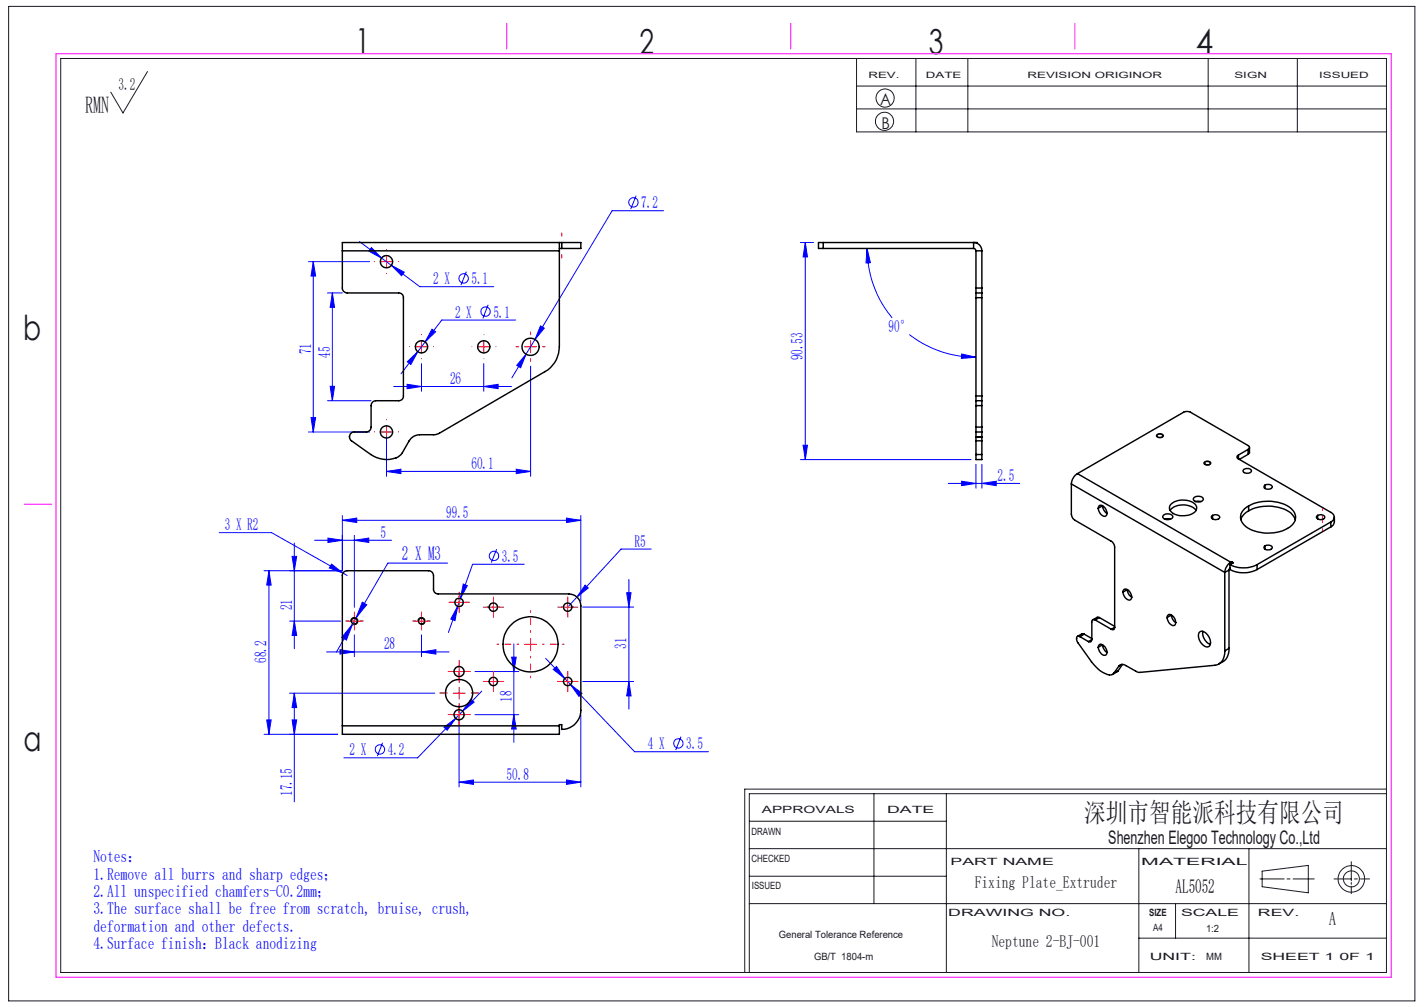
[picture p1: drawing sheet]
<svg xmlns="http://www.w3.org/2000/svg" width="297mm" height="210mm" viewBox="0 0 297 210" stroke-linecap="round" stroke-linejoin="round" font-family="sans-serif">
<g fill="none" stroke="#00f" stroke-width=".21">
<path d="M64.3 54.6h12.8M65.3 54.6l.5 3h-.9zM65.3 54.6v35.5M75 50.4l4.6 3.4M77.5 51.6l2.1 2.2-2.7-1.4zM79.6 53.8l2 1.5M80.3 53.3l-.7 .5M81.6 55.3l2.7 1.5-.6 .7zM81.6 55.3l6 4.5h15.4M97.3 56.6l-1.2 2.9M132.7 40.8l-1.1 2.8M138.4 43.9h-10.7l-16.1 26.9"/>
<path d="M166.9 50.6h2.8M168 50.6v45.2M168 50.6l.4 3h-.9zM180.8 51.8l.7 3h-.9zM180.8 51.8a22.8 22.8 0 0 0 5.3 14.5M68.3 61.1h3.1M69.3 61.1l.5 3h-.9zM69.3 61.1v22.5M84.9 75.5l2.2-2.2-1.4 2.7zM87.9 71l.4 .1 .6 .4M87.9 75.8v5.8M88.7 71.3l-5.1 6.7"/>
<path d="M90.1 68.6l.7 .6-2.1 2.1zM100.9 75.8v5.8M101.8 63.6l-1.1 2.8M107.6 66.7h-15.5l-3.4 4.6M109.7 73.9l-1.1 2.8-.8-.5zM109.7 73.9l-2.9 4.9M110.7 76.4v22.9M111.6 70.8l-1.9 3.1M112.7 68l.8 .4-1.9 2.4zM189.7 69.8a22.6 22.6 0 0 0 13.9 4.7M200.6 73.8l3 .7-3.1 .2zM64.3 90.1h12.8"/>
<path d="M64.9 87.1h.9l-.5 3zM68.3 83.6h9.1M68.9 80.6h.9l-.5 3zM80.6 98.3l3-.4v.9zM80.6 91.1v8.2M80.6 98.3h30.1M82.1 80.6h24.6M84.9 80.1l3 .5-3 .5zM100.9 80.6l3-.5v1zM107.7 97.9l3 .4-3 .5zM166.9 95.8h35.6M167.5 92.8h.9l-.4 3z"/>
<path d="M203.6 96.8v5M204.8 96.8v5M45.7 111.1h11l14.8 8.4M56.1 119l.5 3h-1zM56.1 119v34.1M60.9 116h1l-.5 3zM61.4 113.2v22.1M65.6 112.7h16.1M68.4 112.2l3 .5-3 .4zM69.1 117.6l2.4 1.9-2.8-1zM71.4 108.5l3-.5v1zM71.4 107.5v11.5h-16.3"/>
<path d="M71.4 108.5h49.7M71.5 119.5l.9 .5M73.9 112.7l3-.5v.9zM73.9 111.6v15M93.3 117.4h-12.4l-6.6 11.5M103.6 114.5l-1.1 2.8M109.3 117.7h-10.7l-2.6 7.1M118.1 108l3 .5-3 .5zM121.1 107.5v17.9M135.8 114.5h-6.3l-9.2 10M197.8 100.8h14.9M200.6 100.4l3 .4-3 .5z"/>
<path d="M204.8 100.8l3-.4v.9zM60.4 129.5h10.6M61.4 129.5l.5 3h-1zM68.1 136h25.6M70.9 135.5l3 .5-3 .4zM73.5 130.2l-1.3 3.3-.9-.6zM73.5 130.2l-3.3 5.8M73.9 132.4v4.5M74.3 128.9l-.8 1.3M75.6 125.6l.9 .5-2.2 2.8zM87.9 136l3-.5v.9zM87.9 132.4v4.5"/>
<path d="M95.5 126.4l-.6 3-.9-.3zM95.5 126.4l-2 5.5M96 124.8l-.5 1.6M96.6 121.8l.9 .3-1.5 2.7zM106.7 137h1l-.5 3zM107.2 134.3v20.5M113.8 137.3l5.2 5.5M115.4 139.6l.7-.6 1.7 2.5zM120.3 124.5l-1.7 1.9M121.5 126.6h10.7M122 122l.7 .6-2.4 1.9zM130.7 123.6h.9l-.4 3z"/>
<path d="M131.2 120.9v27M55.1 153.1h15.3M55.6 150.1h1l-.5 3zM60.4 144.6h30.3M60.9 150.1h1l-.5 3zM61.4 144.6l.5 3h-1zM61.4 144.6v22.6M79.8 154.9l-1.1 2.8M92.6 151.7l2.4-1.9-1.7 2.5zM95 149.8l-7.9 8.2h-15.4M95.7 149.6v14.5M96.5 148.3l-1.5 1.5"/>
<path d="M98.2 145.8l.7 .6-2.4 1.9zM99.1 140h9.1M99.1 149h9.1M100.5 144.1l-4 4.2M107.2 149l.5 3h-1zM119 142.8l2.4 1.8-.6 .6zM119 142.8l13.4 14h15.4M121.1 149.1v15M121.5 142.1h10.7M131.2 142.1l.4 3h-.9zM142 153.6l-1.1 2.8M95.7 163.1l3-.4v.9z"/>
<path d="M95.7 163.1h25.4M118.1 162.7l3 .4-3 .5z"/>
<circle cx="96.7" cy="58.1" r=".99"/>
<circle cx="132.1" cy="42.2" r=".98"/>
<circle cx="101.3" cy="65" r=".99"/>
<circle cx="103" cy="115.9" r=".98"/>
<circle cx="79.2" cy="156.3" r=".98"/>
<circle cx="141.5" cy="155" r=".98"/>
</g>
<g fill="none" stroke="#191924" stroke-width=".21">
<path d="M1.8 1.3h293.3v207.4h-293.3zM12.7 12.2h276.5v190.6h-276.5zM30.8 14.9l-5.2 8.7-2.5-4.4M178.6 12.2v15.3h110.6M178.6 17.9h110.6M191 12.2v15.3M201.9 12.2v15.3M252 12.2v15.3M270.6 12.2v15.3M178.6 22.7h110.6M156.3 177h132.9M156.3 171.3h41.1"/>
<path d="M182.3 165.5v22.9M197.4 165.5v37.3M237.5 177v25.8M260.5 177v25.8M281.8 179.7v4M289.2 165.5h-132.9v37.3M289.2 164.6h-133.9v38.2M156.3 188.4h132.9M156.3 182.7h41.1M237.5 195.6h51.7M245.2 188.4v7.2M262.8 183.3h5"/>
<path d="M263.2 181.7l9.7-1.2v5.7l-9.7-1.3zM268.4 183.3h.7M269.7 183.3h4.4M278.2 183.3h3.6M281.8 184v.4M281.8 184.8v1.6M282.5 183.3h.6M283.7 183.3h1.9"/>
<circle cx="184.5" cy="25.3" r="1.9"/>
<circle cx="184.6" cy="20.4" r="1.89"/>
<circle cx="281.9" cy="183.3" r="1.68"/>
<circle cx="281.9" cy="183.3" r="2.77"/>
</g>
<path d="M241.3 90.7a.81 .81 0 0 1 1.3 .3 .92 .92 0 0 1-1.4-.1zM251.2 96.3a.8 .8 0 0 1 1.4 .4 .88 .88 0 0 1-1.5-.2zM73.2 129.7a.75 .75 0 0 1 .6-.9 .75 .75 0 0 1 .8 .8 .75 .75 0 0 1-.9 .6M87.2 129.7a.75 .75 0 0 1 .6-.9 .75 .75 0 0 1 .8 .8 .75 .75 0 0 1-.9 .6" fill="none" stroke="#000" stroke-width=".21"/>
<g fill="none" stroke="#f00" stroke-width=".21" stroke-dasharray="30.5 1.3 1.3 1.3">
<path d="M78.1 54.6h.1M80.6 52.1v-.1M80.6 57.1h.1M83.1 54.6h.1M85.4 72.3h.1M87.9 69.8h.1M87.9 74.8h.1M90.4 72.3h.1M98.4 72.3h.1M100.9 69.8h.1M100.9 74.8h.1M103.4 72.3h.1"/>
<path d="M108.2 72.3h-.6M110.7 69.8v-.5M110.7 74.8v.6M113.2 72.3h.5M78.1 90.1h.1M80.6 87.6v-.1M80.6 92.6h.1M83.1 90.1h.1M72.7 129.5h-.7M73.9 128.3v-.7M73.9 130.8v.6M75.2 129.5h.6"/>
<path d="M86.7 129.5h-.7M87.9 128.3v-.7M87.9 130.8v.6M89.2 129.5h.6M94.5 125.6h-.9M95.8 138.8v-1.1M95.8 124.4v-.9M95.8 126.9v.8M97 125.6h.9M101.7 126.6h-.9M102.9 125.4v-.9M102.9 127.9v.8"/>
<path d="M104.2 126.6h.8M117.2 126.6h-.9M118.4 125.4v-.9M118.4 127.9v.8M119.7 126.6h.8M93.3 144.5h-1.6M94.5 149h-1M94.5 140h-1M95.8 142v-1.6M95.8 147v1.6M95.8 147.8v-1.1M95.8 150.3v1"/>
<path d="M95.8 141.3v1M97 149h1.1M97 140h1.1M98.3 144.5h1.6M101.7 142.1h-.9M102.9 140.9v-.9M102.9 143.4v.8M104.2 142.1h.8M117.2 142.1h-.9M118.4 140.9v-.9M118.4 143.4v.8M119.7 142.1h.8"/>
</g>
<g fill="none" stroke="#f00" stroke-width=".21">
<path d="M79.3 54.6h2.5M80.6 53.3v2.5M86.6 72.3h2.5M87.9 71.1v2.5M99.7 72.3h2.5M100.9 71.1v2.5M109.4 72.3h2.5M110.7 71.1v2.5M79.3 90.1h2.5M80.6 88.8v2.5M72.6 129.5h2.5M73.9 128.3v2.5"/>
<path d="M86.6 129.5h2.5M87.9 128.3v2.5M94.5 125.6h2.5M95.7 124.4v2.5M95.7 138.8v2.5M101.6 126.6h2.5M102.9 125.4v2.5M109.4 134.4h2.5M110.7 133.1v2.5M117.2 126.6h2.5M118.4 125.4v2.5M94.5 144.6h2.5"/>
<path d="M94.5 149h2.5M94.5 140h2.5M95.7 143.3v2.5M95.7 147.8v2.5M101.6 142.1h2.5M102.9 140.9v2.5M117.2 142.1h2.5M118.4 140.9v2.5"/>
</g>
<path d="M117.2 53.8v-5.3" fill="none" stroke="#f00" stroke-width=".21" stroke-dasharray="30.5 1.3 1.3 1.3" stroke-dashoffset="29.8"/>
<path d="M275.8 110.9v-5.1" fill="none" stroke="#f00" stroke-width=".21" stroke-dasharray="30.5 1.3 1.3 1.3" stroke-dashoffset="29.9"/>
<path d="M11.7 11.2h278.5v192.6h-278.5zM105.7 4.9v5.3M164.9 4.9v5.3M224.2 4.9v5.3M5 105.2h5.8" fill="none" stroke="#f0f" stroke-width=".21"/>
<path d="M108.2 134.4h-4.5M110.7 131.9v-4.5M110.7 136.9v4.5M113.2 134.4h4.5" fill="none" stroke="#f00" stroke-width=".21" stroke-dasharray="30.5 1.3 1.3 1.3" stroke-dashoffset="30.1"/>
<g fill="#00f">
<path d="M77.5 51.6l-.6 .8 2.7 1.4zM81.6 55.3l2.1 2.2 .6-.7zM84.9 75.5l.8 .5 1.4-2.7zM90.1 68.6l-1.4 2.7 2.1-2.1zM84.9 80.1l3 .5-3 .5zM100.9 80.6l3-.5v1zM109.7 73.9l-1.9 2.3 .8 .5zM112.7 68l-1.1 2.8 1.9-2.4zM80.6 98.3l3-.4v.9zM107.7 97.9l3 .4-3 .5zM70.9 135.5l3 .5-3 .4zM87.9 136l3-.5v.9zM98.2 145.8l-1.7 2.5 2.4-1.9zM92.6 151.7l.7 .6 1.7-2.5zM95.5 126.4l-1.5 2.7 .9 .3zM96.6 121.8l-.6 3 1.5-2.7zM115.4 139.6l2.4 1.9-1.7-2.5zM119 142.8l1.8 2.4 .6-.6zM69.1 117.6l-.4 .9 2.8 1zM122 122l-1.7 2.5 2.4-1.9zM95.7 163.1l3-.4v.9zM118.1 162.7l3 .4-3 .5zM200.6 100.4l3 .4-3 .5zM204.8 100.8l3-.4v.9zM180.8 51.8l.7 3h-.9zM200.6 73.8l3 .7-3.1 .2z"/>
<path d="M167.5 92.8h.9l-.4 3zM168 50.6l.4 3h-.9z"/>
<path d="M55.6 150.1h1l-.5 3zM56.1 119l.5 3h-1z"/>
<path d="M65.3 54.6l.5 3h-.9zM64.9 87.1h.9l-.5 3zM69.3 61.1l.5 3h-.9zM68.9 80.6h.9l-.5 3zM130.7 123.6h.9l-.4 3zM131.2 142.1l.4 3h-.9zM60.9 116h1l-.5 3zM61.4 129.5l.5 3h-1zM61.4 144.6l.5 3h-1zM60.9 150.1h1l-.5 3zM106.7 137h1l-.5 3zM107.2 149l.5 3h-1z"/>
<path d="M71.4 108.5l3-.5v1zM118.1 108l3 .5-3 .5zM68.4 112.2l3 .5-3 .4zM73.9 112.7l3-.5v.9z"/>
<path d="M73.5 130.2l-2.2 2.7 .9 .6zM75.6 125.6l-1.3 3.3 2.2-2.8z"/>
</g>
<g fill="none" stroke="#000" stroke-width=".3">
<path d="M71.4 52.3v7.8a1.02 1.02 0 0 0 1 1h10.7a.96 .96 0 0 1 1 1v20.5a.96 .96 0 0 1-1 1h-4.7a1.02 1.02 0 0 0-1 1v4.5a1.02 1.02 0 0 1-1 1h-2.5a1.02 1.02 0 0 0-1 1M71.4 52.3h45.3M116.7 52.3v20a5.9 5.9 0 0 1-3 5.2l-22 12.8-1 .4h-3.2a2.57 2.57 0 0 0-2.2 1.2l-1.6 2.8a4.2 4.2 0 0 1-4.5 .9l-1.9-.8-4-2.9-.2-.2-.2-.6M116.7 50.6v1.7M116.7 51.8h.5M117.2 50.6h-45.8v1.7M117.2 50.6h3.9v1.2h-3.9M117.2 50.6v1.2M171.7 50.6h-1v1.2h1M171.7 50.6h32.1v.1M171.7 51.8h31.4M171.7 50.6v1.2"/>
<path d="M203.1 51.8l.3 .2 .2 .3M203.1 51.8v-1.2a1.69 1.69 0 0 1 1.7 1.7M203.6 52.3h1.2M203.6 52.3v7.8M204.8 52.3v7.8M203.6 60.1v1M203.6 61.1v1M203.6 61.1h1.2M203.6 60.1h1.2M203.6 62.1v20.5M203.6 62.1h1.2M204.8 60.1v1"/>
<path d="M204.8 61.1v1M204.8 62.1v20.5M72.9 91.1h.1M203.6 90.1v1M203.6 91.1v.8M203.6 89.1v1M203.6 94.8v1h1.2v-1M203.6 83.6v1M203.6 82.6v1M203.6 83.6h1.2M203.6 90.1h1.2M203.6 84.6v4.5"/>
<path d="M203.6 91.1h.1M203.6 91.9v2.9M203.6 91.1h1.2M203.6 91.9h1.2M203.6 94.8h1.2M203.6 89.1h1.2M203.6 84.6h1.2M203.6 82.6h1.2M204.8 90.1v1M204.8 91.1v.8M204.8 89.1v1M204.8 83.6v1"/>
<path d="M204.8 82.6v1M204.8 84.6v4.5M204.8 91.1h.1M204.8 91.9v2.9M224.7 98.8a2.81 2.81 0 0 0-1.3 2.1M224.7 98.8l32 18.5M241.4 90.7a.65 .65 0 0 1 1.1 .3 .72 .72 0 0 1-1.2-.2zM251.2 96.5a.73 .73 0 0 1 1.2 .2 .71 .71 0 0 1-1.2-.2zM258.3 94.9a.42 .42 0 0 0-.3 .4 .42 .42 0 0 0 .3 .4M258.3 95.7l19.3 11.1a1.07 1.07 0 0 1 .7 1.1 1.07 1.07 0 0 1-.7 1M258.3 94.9v.8M259.5 97.9a.95 .95 0 0 1 1.5 .4 1.03 1.03 0 0 1-1.7-.2z"/>
<path d="M260.3 93.7a.43 .43 0 0 0 .3-.4 .43 .43 0 0 0-.3-.4l-12-6.9a1.5 1.5 0 0 0-1.4 0l-22.2 12.8M260.3 93.7l-2 1.2M260.3 93.7v1M260.3 94.7l-1.8 1.1M260.6 93.3v1.2l-.3 .2M223.4 100.9v6.3a1.6 1.6 0 0 0 .8 1.3l7.6 4.4a1.62 1.62 0 0 1 .7 1.2v16.7M223.4 100.9l32 18.5M229.1 106a.6 .6 0 0 1 .4-.7 .6 .6 0 0 1 .7 .3l.4 .5 .3 .9M229.1 106a1.57 1.57 0 0 0 1.5 1.6l.3-.3v-.3M229.1 106l.8-.5 .3 .9 .7 .7M242.7 107.4a1.23 1.23 0 0 1 1.9 .5 1.28 1.28 0 0 1-2.1-.2zM243 108.3h1.1"/>
<path d="M244.1 106.4a3.8 3.8 0 0 1 5.3 0M244.3 105.1a4.1 4.1 0 0 1 5 .1 1.26 1.26 0 0 1-.7 2 3.8 3.8 0 0 1-4.6-.8l-.1-.3a1.06 1.06 0 0 1 .4-1zM249.1 103.7a1.39 1.39 0 0 1 1.9 .3 1.16 1.16 0 0 1-1.1 .7 1.16 1.16 0 0 1-1-.6zM249.4 104.6h1.1M252.7 107.6a1.02 1.02 0 0 1 1.7 .3 .98 .98 0 0 1-1.7-.1zM252.9 107.5v.7M255.4 119.4v16.3M256.3 118.9l-.9 .5M256.3 118.9v16.3M256.5 117.7a6.2 6.2 0 0 0 5.7 0M256.5 117.7v1.1a6.2 6.2 0 0 0 5.7 0M256.5 118.4l-.2 .5"/>
<path d="M256.7 117.3a2.82 2.82 0 0 0-1.3 2.1M256.7 117.3v.3M256.9 117.1l.3 .3-.7 .3M256.9 117.1l-.2 .2M256.9 117.1v.4M259.6 106.1a8.2 8.2 0 0 1 9.9 .2 2.36 2.36 0 0 1-1 3.9 8.3 8.3 0 0 1-9.1-.8 2.16 2.16 0 0 1 .2-3.3zM260.4 106.5l-1.1 1-.5 .9M260.4 106.5a8.3 8.3 0 0 1 9.1 .8l.7 1.1M260.4 105.5v1M262.2 117.7v1.1M263.7 113.9a1.07 1.07 0 0 1 1.7 .4 .99 .99 0 0 1-1.8-.2zM263.7 101.3a1.03 1.03 0 0 1 1.7 .3 1.08 1.08 0 0 1-1.8 0z"/>
<path d="M263.8 101.2v.7M263.8 113.8v.7M274.8 107.5a.97 .97 0 0 1 1.5 .4 .98 .98 0 0 1-1.7-.1zM274.8 107.5v.7M277.6 108.9l-15.4 8.8M277.6 108.9v1M277.6 109.9l-15.4 8.9M278.3 107.8a2.29 2.29 0 0 1-.2 1.7l-.5 .4M225.2 132.8a.53 .53 0 0 0-.6 .1 .53 .53 0 0 0 0 .7l3 4.4a5.3 5.3 0 0 0 4.2 2.7l.5-.3M225.2 132.8l1.8 1M226.1 132.2h-.4l-1 .5M226.1 132.2l-.9 .6"/>
<path d="M226.1 132.2l1.6 1M227.7 133.4a.44 .44 0 0 1-.2 .4 .44 .44 0 0 1-.5 0M227.7 133.4l-.7 .4M228.4 129.3a.44 .44 0 0 0-.5 0 .44 .44 0 0 0-.2 .4v3.7M228.4 129.3l3.4 1.9M229.1 135v-.3a.59 .59 0 0 1 .5-.4 .59 .59 0 0 1 .6 .3l.6 .8 .1 .6M229.1 135a1.75 1.75 0 0 0 1.3 1.7 .51 .51 0 0 0 .5-.7M229.1 135l.8-.5 .3 .9 .7 .7M229.3 128.8l-.4-.1-1 .5M229.3 128.8l-.9 .5M229.3 128.8l3.2 1.8M232.5 130.8a.42 .42 0 0 1-.2 .5 .42 .42 0 0 1-.5-.1"/>
<path d="M232.5 130.8l-.7 .4M233.2 139.9l-1.1 .7M233.2 139.9l-.9 .5M233.3 139l-1 1.4M234 138.6l-.7 .4M234.1 138.6l-.9 1.3M234.2 123.5a1.51 1.51 0 0 0 1.6 1.6l.2-.6M234.2 123.5a.6 .6 0 0 1 .5-.7 .6 .6 0 0 1 .7 .3l.4 .5 .2 .9M234.2 123.5l.9-.5 .3 .9 .6 .6M243.4 128.8a1.57 1.57 0 0 0 1.6 1.6l.2-.6M243.4 128.8l.1-.3a.59 .59 0 0 1 .5-.4 .59 .59 0 0 1 .5 .3l.6 .8 .1 .6M243.4 128.8l.9-.5 .3 .8 .6 .7"/>
<path d="M250.2 131.8a1.39 1.39 0 0 1 1.9 .9 1.57 1.57 0 0 1 0 2.2 2.18 2.18 0 0 1-2.2-2.4zM250.9 131.6a2.61 2.61 0 0 0 1.5 2.8M255.4 135.7a2.62 2.62 0 0 1-2 3l-15.6 1.5-.7-.1-2.3-1.3a1.04 1.04 0 0 0-1.5 .2M256.3 135.2a3 3 0 0 1-2.1 3.3M256.3 135.2l-.9 .5M71.4 151.4v-31.4a.96 .96 0 0 1 1-1h17a1.02 1.02 0 0 1 1 1v2.9a.96 .96 0 0 0 1 1h27.2a2.51 2.51 0 0 1 2.5 2.5v21.7a4 4 0 0 1-3.9 4v-1h-.5v.3M71.4 151.4v1.7h45.3v-1.7M71.4 151.4h45.3"/>
<circle cx="80.6" cy="54.6" r="1.28"/>
<circle cx="87.9" cy="72.3" r="1.28"/>
<circle cx="100.9" cy="72.3" r="1.28"/>
<circle cx="110.7" cy="72.3" r="1.81"/>
<circle cx="80.6" cy="90.1" r="1.28"/>
<circle cx="73.9" cy="129.5" r=".62"/>
<circle cx="87.9" cy="129.5" r=".62"/>
<circle cx="95.8" cy="125.6" r=".87"/>
<circle cx="102.9" cy="126.6" r=".87"/>
<circle cx="110.7" cy="134.4" r="5.7"/>
<circle cx="118.4" cy="126.6" r=".87"/>
<circle cx="95.7" cy="149.1" r="1.05"/>
<circle cx="95.7" cy="140.1" r="1.05"/>
<circle cx="95.8" cy="144.5" r="2.84"/>
<circle cx="102.9" cy="142.1" r=".88"/>
<circle cx="118.4" cy="142.1" r=".89"/>
</g>
<g font-size="7.2" fill="#191924">
<text x="74.1" y="11">1</text>
<text x="133.4" y="11.2">2</text>
<text x="193.7" y="11.3">3</text>
<text x="249.4" y="11.3">4</text>
<text x="4.8" y="70.9">b</text>
<text x="4.9" y="156.5">a</text>
</g>
<text font-size="5.6" fill="#191924" x="226.2" y="171.5">深圳市智能派科技有限公司</text>
<text font-size="4.9" fill="#191924" x="17.8" y="23.5">RMN</text>
<text font-size="4.1" fill="#00f" x="83.8" y="116.8">2 X M3</text>
<text font-size="4.1" x="245.2" y="186.2">AL5052</text>
<g font-size="3.9" fill="#191924">
<text x="231.2" y="176">Shenzhen Elegoo Technology Co.,Ltd</text>
<text x="277.2" y="193">A</text>
</g>
<g font-size="3.5" fill="#191924">
<text x="24.7" y="18.7">3.2</text>
<text x="203.3" y="185.3">Fixing Plate_Extruder</text>
<text x="206.8" y="197.5">Neptune 2-BJ-001</text>
</g>
<g font-size="3.5" fill="#00f">
<text x="133.7" y="43.4">7.2</text>
<text x="90.3" y="59.3">2 X</text>
<text x="98.3" y="59.3">5.1</text>
<text x="94.9" y="66.2">2 X</text>
<text x="102.9" y="66.2">5.1</text>
<text x="185.3" y="69.2">90°</text>
<text x="64.9" y="73.9" transform="rotate(-90 64.9 73.9)">71</text>
<text x="68.8" y="74.6" transform="rotate(-90 68.8 74.6)">45</text>
<text x="167.5" y="75.2" transform="rotate(-90 167.5 75.2)">90.53</text>
<text x="93.9" y="80.1">26</text>
<text x="98.3" y="97.8">60.1</text>
<text x="208.1" y="100.3">2.5</text>
<text x="46.9" y="110.6">3 X R2</text>
<text x="79.4" y="112.1">5</text>
<text x="93.1" y="108">99.5</text>
<text x="104.7" y="117.2">3.5</text>
<text x="132.3" y="114">R5</text>
<text x="60.9" y="127.3" transform="rotate(-90 60.9 127.3)">21</text>
<text x="80.1" y="135.4">28</text>
<text x="130.7" y="135.3" transform="rotate(-90 130.7 135.3)">31</text>
<text x="55.6" y="138.3" transform="rotate(-90 55.6 138.3)">68.2</text>
<text x="106.7" y="146.4" transform="rotate(-90 106.7 146.4)">18</text>
<text x="72.9" y="157.5">2 X</text>
<text x="80.9" y="157.5">4.2</text>
<text x="135.1" y="156.3">4 X</text>
<text x="143.1" y="156.3">3.5</text>
<text x="60.9" y="166" transform="rotate(-90 60.9 166)">17.15</text>
<text x="105.7" y="162.6">50.8</text>
<text x="19.5" y="179.8">Notes：</text>
<text x="19.5" y="183.4">1.Remove all burrs and sharp edges；</text>
<text x="19.5" y="187.1">2.All unspecified chamfers-C0.2mm；</text>
<text x="19.5" y="190.7">3.The surface shall be free from scratch, bruise, crush,</text>
<text x="19.5" y="194.3">deformation and other defects.</text>
<text x="19.5" y="198">4.Surface finish：Black anodizing</text>
</g>
<g font-size="3.4" fill="#191924">
<text x="183.6" y="22">A</text>
<text x="183.8" y="27">B</text>
</g>
<g font-size="2.1" fill="#191924">
<text x="158.9" y="169.5">APPROVALS</text>
<text x="185" y="169.5">DATE</text>
<text x="156.7" y="174.2">DRAWN</text>
<text x="156.7" y="179.7">CHECKED</text>
<text x="156.8" y="185.4">ISSUED</text>
<text x="198.2" y="180.4">PART NAME</text>
<text x="238" y="180.4">MATERIAL</text>
<text x="197.8" y="191">DRAWING NO.</text>
<text x="239.7" y="191">SIZE</text>
<text x="246.3" y="191">SCALE</text>
<text x="262.4" y="191">REV.</text>
<text x="162.4" y="195.6">General Tolerance Reference</text>
<text x="240.5" y="194.1">A4</text>
<text x="251.5" y="194.3">1:2</text>
<text x="169.8" y="200.2">GB/T 1804-m</text>
<text x="239.8" y="200.2">UNIT:</text>
<text x="251.6" y="200.2">MM</text>
<text x="262.9" y="200.2">SHEET 1 0F 1</text>
</g>
<g font-size="1.8" fill="#191924">
<text x="181.1" y="16.3">REV.</text>
<text x="193.1" y="16.3">DATE</text>
<text x="214.3" y="16.3">REVISION ORIGINOR</text>
<text x="257.5" y="16.3">SIGN</text>
<text x="275.1" y="16.3">ISSUED</text>
</g>
</svg>
